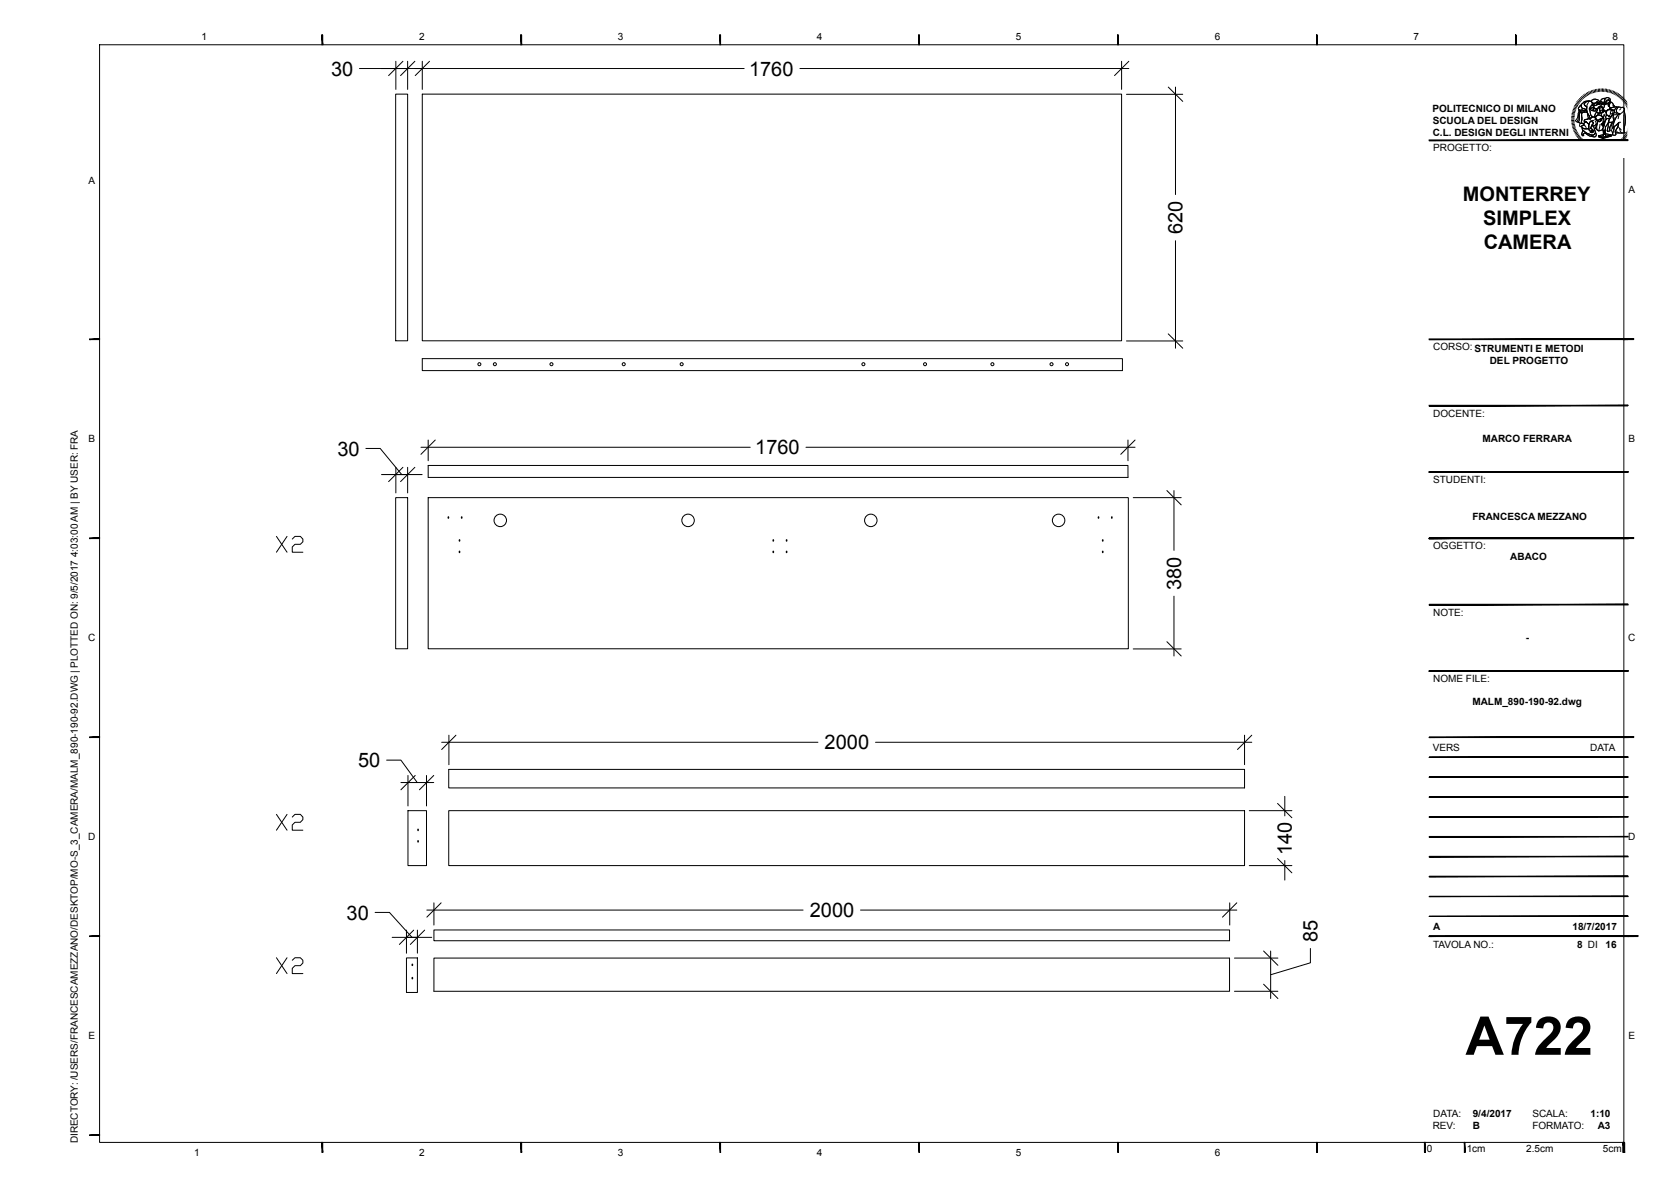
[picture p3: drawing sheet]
<svg xmlns="http://www.w3.org/2000/svg" width="420mm" height="297mm" viewBox="0 0 420 297" stroke-linecap="round" stroke-linejoin="round" font-family="sans-serif">
<g fill="none" stroke="#000" stroke-width=".25">
<path d="M25 11.3h383.1v275.8h-383.1zM90.4 17.2h9.1M99.5 17.2h3h-3M99.5 15.4v7.1M101.3 15.4l-3.6 3.6M102.5 15.4v7.1M102.5 17.2h84.5M104.3 15.4l-3.6 3.6M106.1 15.4v7.1M108 15.4l-3.6 3.6M201.1 17.2h82.6M281.9 15.4v7.1"/>
<path d="M283.7 15.4l-3.6 3.6M99.5 23.7h3v61.9h-3zM106.1 23.7h175.8v61.9h-175.8zM283.1 23.7h14.2M293.6 21.9l3.7 3.6M295.5 21.9v27M395 29.6h.7M395 29.9h.7M395 29.2l.7 .1M395.1 28.9h.6M395.1 28.5l.7 .1M395.2 28.2l.6 .1"/>
<path d="M395.3 27.8l.6 .2M395.4 27.5l.6 .2M395.5 27.2l.6 .2M395.7 26.8l.6 .3M395.7 30.3h-.7M395.7 30.6h-.7M395.7 30.9l-.6 .1M395.8 26.5l.6 .3M395.8 31.2l-.7 .2M395.8 31.6l-.6 .1M395.9 31.9l-.6 .1M396 26.2l.5 .3"/>
<path d="M396 32.2l-.6 .2M396.1 32.5l-.6 .2M396.2 25.9l.5 .3M396.3 32.8l-.7 .3M396.3 25.6l.6 .4M396.4 33.1l-.6 .3M396.5 33.3l-.5 .4M396.5 25.3l.6 .4M396.7 33.6l-.6 .4M396.8 25l.5 .5M396.8 27.6h.9l.5 .3 .6-.4 .1 .6h-1.8zM396.9 27.5v.5"/>
<path d="M396.9 33.9l-.6 .4M397 24.8l.5 .4M397.1 28.1h-.1a1.96 1.96 0 0 0-.3 1.8l-.4 .7 .4 .2M397.1 34.2l-.6 .4M397.1 26.6l.4-.3a.82 .82 0 0 0 .9 1.1l.3 .1-.5 .4-.5-.3-.5 .1a.45 .45 0 0 1-.5-.3 .45 .45 0 0 1 .3-.5zM397.2 28.2h.5l-.2 .6v2.2l-.8-.3 .2-.4 .1-1.7zM397.3 24.5l.4 .5M397.3 34.4l-.5 .5M397.3 28.1l-.1 .1a1.75 1.75 0 0 0-.2 1.5l-.3 1.1 .7 .2M397.5 26.3l-.2 .1a.81 .81 0 0 0-.3 1.3l.7-.1 .5 .3 .6-.4M397.5 34.7l-.5 .4M397.5 24.2l.5 .6"/>
<path d="M397.6 31.7a.78 .78 0 0 0 .8 .7l.9-.2M397.6 26a1.89 1.89 0 0 1 1.9-.6 .98 .98 0 0 0-1.2 1l.5 .3v.8l-.5-.1a.8 .8 0 0 1-.8-.5 .8 .8 0 0 1 .1-.9zM397.7 32l.7 .4 .9-.2 .1 .5 .4 .3-.1 .2 .2-.2 .2 .3v-.5l.3 .5-.2-.5 .4 .2-.5-.5a.48 .48 0 0 1-.3-.5 .48 .48 0 0 1 .3-.4h.1a1.26 1.26 0 0 1 .7 1.3 .76 .76 0 0 1-.1 .9 .76 .76 0 0 1-.9 .1 3.9 3.9 0 0 1-2.3-1.6zM397.7 32.1h-.1a2.85 2.85 0 0 0 2.2 1.8l.6 .3M397.7 28.2l1.2-.1 .5 1.3a.69 .69 0 0 1-.8 .6 .38 .38 0 0 0-.4 .3 .38 .38 0 0 0 .2 .4l-.4 .4a.85 .85 0 0 1-.4-1.3l-.1-1zM397.7 28.2l-.2 .6 .1 2.1M397.7 34.9l-.5 .5M397.8 32.8l1.6 .9a1.03 1.03 0 0 0 1.6-.4 .66 .66 0 0 1 .1 1 .66 .66 0 0 1-1 0l-1-.4a.81 .81 0 0 0-1.2-.3l.1 .4a.27 .27 0 0 1-.3 .1 .27 .27 0 0 1-.1-.3zM397.8 32.7v.3a.66 .66 0 0 0 .1 1.1l.2-.1-.2-.2a.51 .51 0 0 1 .4-.3 .51 .51 0 0 1 .5 .2l.6 .4a1.71 1.71 0 0 0 1.8 .1l-.2-.9M397.8 24l.4 .5M397.9 35.1l-.4 .5M398 31.2l-.1-.1a.53 .53 0 0 0-.8 .2l-.1 .3a.51 .51 0 0 0 .9-.1 .51 .51 0 0 1 .7 .4l.1 .1"/>
<path d="M398.1 23.8l.4 .5M398.2 35.3l-.4 .6M398.2 30.2l1.2-.5 .4 .2a.54 .54 0 0 1 .9-.4l.3 .1a1.11 1.11 0 0 1 .4 1.3 1.11 1.11 0 0 1-1.2 .7l-.1-.1 .1-.3 .3-.1a.53 .53 0 0 0-.2-.5 .53 .53 0 0 0-.6 0l-.4 .6-.6-.6h-.5zM398.2 30.9l.5-.3a1.29 1.29 0 0 1 .6 1.6 1.3 1.3 0 0 1-1.7-.4l-.1-.1 .7-.3-.2-.2zM398.3 25.9a1.01 1.01 0 0 1 1.1-.5 1.01 1.01 0 0 1 .8 .8l-.2 .4a1.88 1.88 0 0 0 .4 2.7v.1a.53 .53 0 0 0-.7 .5 .4 .4 0 0 1-.3-.2 .4 .4 0 0 1 .1-.5l-.6-1.1-.1-1.4h-.3l-.3-.5zM398.4 23.6l.3 .6M398.5 35.5l-.5 .6M398.6 30.5l.7 .7M398.7 30.6a.59 .59 0 0 0-.5 .8M398.7 27.5l-.4-.1a.78 .78 0 0 1-.8-.5 .78 .78 0 0 1 .3-1 1.67 1.67 0 0 1 2.4-.1v.4l-.2 .4a1.88 1.88 0 0 0 .4 2.7l-.5 .2M398.7 23.4l.3 .6M398.7 35.8l-.4 .5"/>
<path d="M398.9 28.1h-1.6a.52 .52 0 0 0-.6 .1 .52 .52 0 0 0-.1 .6l-.1 .8-.5 .7 .3 .3M399 28.5l.3 1.3M399 23.2l.3 .6M399 35.9l-.4 .6M399.3 25.7a2.79 2.79 0 0 0-.1 3l.3 .5a.37 .37 0 0 0-.1 .5 .37 .37 0 0 0 .4 .2l.1-.4M399.3 36.1l-.3 .6M399.3 23.1l.3 .6M399.4 29.7l-.5 .3a.46 .46 0 0 0-.6 .1 .46 .46 0 0 0 .1 .6M399.5 25.4a.98 .98 0 0 0-1.2 1l.5 .3M399.6 36.2l-.3 .7M399.6 22.9l.3 .6M399.7 30.6a.46 .46 0 0 1 .6 0 .46 .46 0 0 1 .1 .5l-.3 .5a.55 .55 0 0 0-.2 .6 .55 .55 0 0 0 .4 .4l.3 .3-.4-.1 .2 .5-.3-.5 .1 .5-.3-.3-.2 .2 .1-.1a1.67 1.67 0 0 1-.2-2.3z"/>
<path d="M399.7 30.6a.56 .56 0 0 1 .8 .5l-.3 .1-.1 .4a.55 .55 0 0 0-.2 .6 .55 .55 0 0 0 .4 .4l.3 .3-.4-.1 .2 .5-.3-.5 .1 .5-.3-.3-.2 .2 .1-.1a1.82 1.82 0 0 1-.1-2.5zM399.8 27.3l.7-.3 .3 .2a.31 .31 0 0 0-.4 .2 .31 .31 0 0 0 .2 .4h-.1a.6 .6 0 0 1-.7-.5zM399.8 26.7l.9-.4-.1 .4a.77 .77 0 0 1-.8 .6l-.3 .1zM399.8 27.3a.57 .57 0 0 0 .8 .5M399.8 36.4l-.2 .6M399.9 25.5a1.12 1.12 0 0 1 1.1-.6 1.12 1.12 0 0 1 .9 .8h-.2a.47 .47 0 0 0-.8 .2l-.5 .1-.2-.2M400 22.8l.2 .6M400.1 25.2a1.27 1.27 0 0 1 1.9 .4l-.2 .2-.4-.2a.76 .76 0 0 1-.8 .3 .76 .76 0 0 1-.6-.6zM400.1 36.5l-.2 .6M400.2 25.8l.6 .2 .5-.3 .1-.2 .3 .2-.3 .6a.44 .44 0 0 1-.7 .1h-.6zM400.3 22.7l.2 .6M400.4 29.4l.7 .3a.96 .96 0 0 1 0 1.6"/>
<path d="M400.5 27.3h.9l-.3 .1a.34 .34 0 0 1 0 .4 .34 .34 0 0 1-.3 .1l-.4-.2zM400.5 31.7l.2 .6a1.06 1.06 0 0 1-.2 1.6h-.5M400.5 36.6l-.2 .6M400.6 27l.2 .2M400.6 26.7a.77 .77 0 0 1-.8 .6l-.3 .1M400.6 30.3l-.8 .1M400.7 22.6l.1 .6M400.7 26.4l-.3 .5M400.8 29.9l.8 .4M400.8 36.7l-.2 .6M400.9 27.3h.5l-.3 .1a.34 .34 0 0 1 0 .4 .34 .34 0 0 1-.3 .1 .38 .38 0 0 1-.4-.3 .38 .38 0 0 1 .3-.4l.2 .1-.2 .1M400.9 30.4a.7 .7 0 0 1 .2 .9 .7 .7 0 0 1-1 .2"/>
<path d="M401 29.6a.94 .94 0 0 1 .7-.8 .94 .94 0 0 1 1 .4l.2 .6-1.4 .4 .2 .3a.82 .82 0 0 0 1-.7l.2-.1-.2-.4-.6-.4h-.6l-.5 .7-.2-.1v-.5l.5-.8 .2 .2h1.1l.2-.3a.28 .28 0 0 0 .4-.1 .28 .28 0 0 0-.1-.3l.6 .2 .1 1a.53 .53 0 0 0 0 .9l-.4 .7-.5 .2-.1 .5h-.3l.3 .3 .2-.1-.1 .4 .3-.2-.1 .2a1 1 0 0 1-1 1.1 1 1 0 0 1-1-1l.2-.3 .2-1.1M401 29.3l.6-.4h.6l.4 .3 .3 .5-.5 .1-1 .5zM401 32.2l.8 .7M401 22.5l.1 .6M401.1 36.8l-.2 .7M401.2 26.3v.1M401.3 25.9l.2 .1M401.3 31.6l.1 .9M401.3 28.2a1.28 1.28 0 0 0-.5 1.3M401.3 22.4l.2 .7M401.4 25.9l-.1 .1M401.4 30.2l1.2-.4a.62 .62 0 0 1-.4 .7 .62 .62 0 0 1-.8-.3z"/>
<path d="M401.4 36.8l-.1 .7M401.5 31l-.3 .9-.4 .5M401.7 26.1l.9-.2 .1 .3a.44 .44 0 0 1-.4 .2 .44 .44 0 0 1-.4-.2zM401.7 27a.84 .84 0 0 1 1-.2 .84 .84 0 0 1 .4 .9 .25 .25 0 0 1 0 .3 .25 .25 0 0 1-.3 .1l-.1-.3a.53 .53 0 0 0 0-.8 .53 .53 0 0 0-.8 .1l.2 .5a.47 .47 0 0 1 0 .7 .47 .47 0 0 1-.7 0 .47 .47 0 0 1 .1-.7zM401.7 25.8l-.3 .5a.44 .44 0 0 1-.7 .1l-.6 .1M401.7 22.3l.1 .7M401.8 36.9l-.2 .6M401.8 34.1l2-.5 1.2 .3-2.1 .6zM401.8 34.1l1.1 .4v.3l-1.1-.4zM402.1 26.9a.8 .8 0 0 1 .8 .3 .8 .8 0 0 1 0 .9l-.3 .3h-.5l-.2-1.3zM402.1 22.3v.7M402.1 36.9l-.1 .7"/>
<path d="M402.1 31.3l-.3 1.6 1.1-.2M402.1 25.9a.41 .41 0 0 1 .6-.3 .41 .41 0 0 1 .2 .6h-.2M402.1 30.4h.1M402.2 25.6a.49 .49 0 0 1 .5 .1 .49 .49 0 0 1 .2 .5h-.2l-.1-.3-.1 .2-.4-.2zM402.2 30l.1 .1M402.2 30.3h.1M402.3 30.1h.1M402.3 27.1v.1M402.4 27.1l-.2 .1M402.4 36.9l-.1 .7M402.4 22.3v.7M402.5 26.1l-.4-.2-.4 .2 .5 .3a.27 .27 0 0 0 .4-.1 .27 .27 0 0 0 0-.4v.3"/>
<path d="M402.5 31.1l.3 .1 .1-.5 .5-.2-.4 1.3v-.4l-.2 .1-.3-.2zM402.5 28.4v.7M402.6 29.9l-.1 .4a.56 .56 0 0 1-.9 0M402.6 27l.3 .2-.2 .1M402.7 27.1a.41 .41 0 0 0-.6-.2 .41 .41 0 0 0 0 .6v.1a.48 .48 0 0 1 .1 .6 .48 .48 0 0 1-.6 .2 .51 .51 0 0 1-.1-.8l.1-.3a.75 .75 0 0 1 .8-.6 .75 .75 0 0 1 .7 .8v.2a.28 .28 0 0 1 0 .3 .28 .28 0 0 1-.2 .1l-.2-.3M402.7 36.9v.7M402.8 22.3v.7M402.9 27.4l-.3 .1M402.9 27.3v.4l-.2 .1h-.6M402.9 28.1l-.2 .2-.6 .1M402.9 34.5l2.1-.6v.3l-2.1 .6zM402.9 34.5v.3"/>
<path d="M403 26.2l.2-.1v.3l-.2 .9M403 30.6h.1M403 31.3l-.1 .4 .3-.1M403 36.9l.1 .7M403.1 25.7l.1 .4M403.1 27.7l-.1-.5a.91 .91 0 0 0 .1-1.2l-.1 .2-.3-.5a.45 .45 0 0 1-.4-.6 .45 .45 0 0 1 .6-.3h.6l-.3 .7 .2 .8 .1-.1 .1-.4a.39 .39 0 0 0 .3 .4 .39 .39 0 0 0 .4-.2v.7l.2-.2 .3 .7-1.1 .7M403.1 22.3v.7M403.2 31l-.1 .2-.1-.1M403.2 28.7l-.2 1.3M403.2 27.9l.5 .2M403.2 32.8l.2-.1 .2 1-.3-.5-.3 .7zM403.3 29.9l-.4 .4v.4"/>
<path d="M403.4 36.9v.7M403.4 30.5l-.5 .2-.1 .5h-.3l.3 .3 .2-.1M403.4 28.8l-.4 .8M403.5 24.8h-.5a.6 .6 0 0 0-.6 .7M403.5 22.3l-.1 .7M403.6 24.7a.86 .86 0 0 1 1 .1 .86 .86 0 0 1 .1 1.1l-.4 .8v-.7l.3-.4-.3-.5a1.11 1.11 0 0 0-.9 1.2l-.2-.8zM403.6 25.8a.39 .39 0 0 0 .3 .4 .39 .39 0 0 0 .4-.2M403.6 24.7a.84 .84 0 0 1 1 .2 .84 .84 0 0 1 0 1l-.3 .8v-.7l.3-.4-.3-.5a1.11 1.11 0 0 0-.9 1.2l-.2-.8zM403.7 36.9l.1 .6M403.7 27.9l.9-.4 .5 .1a.6 .6 0 0 1 .6 .3 .6 .6 0 0 1-.1 .6l-.1 .2a1.05 1.05 0 0 1-1.1 .6 1.18 1.18 0 0 1-.7-1.4zM403.7 25.3l.6-.3 .3 .6-.3 .4a.41 .41 0 0 1-.6 0 .41 .41 0 0 1 0-.5zM403.7 25.5l.3 .1"/>
<path d="M403.8 29.8l.8-.1-.3 1.2-.8 1v.7l-.3 .2-.2 .5a2.63 2.63 0 0 1 .3-2.2zM403.8 29.9l-.6 1.4a2.17 2.17 0 0 0-.2 2l.2-.5 .2-.1 .2 1.4-.3-.9-.4 1 .1-.9M403.8 26h.2M403.8 28.9a.53 .53 0 0 0 0 .9l.8-.1 .5-.6M403.8 22.4l-.1 .7M403.9 25.6h-.1M403.9 25.9h.1M404 36.8l.1 .7M404.2 22.5l-.2 .6M404.3 25.8h.1M404.3 30.8l.8-.1-.3 .9a1 1 0 0 0-.1 1.2l-.3 .2-.4-.2zM404.3 36.7l.2 .7"/>
<path d="M404.5 26.5l.3 .7M404.5 29h.1M404.5 27.4l1.1-.5h.8l-.6 .9zM404.5 22.6l-.1 .6M404.6 29.7l-.3 1.2-.8 1-.1 .9M404.6 36.7l.2 .6M404.7 28.9l-.3 .1M404.7 25.6l.6 .3 .6 .9-.9 .3a.74 .74 0 0 1-.3-1.2zM404.7 25.6l.6 .3 .3 .6M404.7 29.2l-.1 .1M404.9 22.6l-.2 .7M404.9 36.6l.3 .6"/>
<path d="M405 33.9v.3l-2.1 .6-1.1-.4v-.3M405.1 30.8l-.2 .7a.96 .96 0 0 0-.2 1.3l-.3 .2-.4-.2 .2-1.9M405.2 28.9l.2-.1 .2 .1-.2 1.8-1.1 .2 .3-1.2zM405.2 22.8l-.2 .6M405.3 28.6l-.1 .4M405.3 36.4l.2 .7M405.3 26.4l.6 .4M405.3 27.6l.4 .2 .1 .3M405.4 30.7l-1.1 .2M405.4 32.1v.2l.2 .2M405.6 28.9l-.2 1.7a2.24 2.24 0 0 0 0 2.7M405.6 22.9l-.3 .6"/>
<path d="M405.6 36.3l.2 .6M405.7 31.8l1.1-1-.5 1.6a.93 .93 0 0 0-.1 1.3l-.5 .3a.32 .32 0 0 1-.4-.1 .32 .32 0 0 1 .1-.4zM405.8 27.8a1.06 1.06 0 0 1 1.7-.8 .56 .56 0 0 1 .7 .2 .56 .56 0 0 1-.2 .8 1.25 1.25 0 0 1-1.1 .7 1.25 1.25 0 0 1-1.1-.6M405.8 28.1a2.13 2.13 0 0 1-1.3 1.3l-.2-.1a.85 .85 0 0 1-.5-1.1 .85 .85 0 0 1 1.2-.5l-.2 1a.6 .6 0 0 0 .6-.6 .6 .6 0 0 0-.6-.6l-.8 .1-.3 .5v.3M405.8 36.2l.4 .6M405.9 29.6v.5M405.9 23l-.3 .7M406.1 36l.4 .6M406.2 23.2l-.3 .6M406.3 28.8l-.9 .1M406.3 33l.6 .4M406.4 35.8l.3 .6"/>
<path d="M406.5 23.4l-.3 .6M406.5 26.9l-1.1 .1-.9 .4M406.7 31.8l.8 .9M406.7 35.7l.3 .5M406.7 28.7a6.6 6.6 0 0 0-1.3 3.5l1.4-1.4 .5-.1M406.8 26.9l.7 .2a.53 .53 0 0 1 .6 .1 .53 .53 0 0 1 .1 .6l.3 1.6v1.7a1.88 1.88 0 0 0 0 2.2h-2.5v-.4l.7-1.4 .1-.7-1.4 1.4a6.6 6.6 0 0 1 1.3-3.5l.5-.1a.93 .93 0 0 1-.9-.7 .93 .93 0 0 1 .5-1zM406.8 26.9a.91 .91 0 0 0-.5 1.1 .91 .91 0 0 0 .9 .6M406.8 23.5l-.3 .6M406.9 30.8l-.4 1.3a1.22 1.22 0 0 0-.4 1.5l.1 .1-.3 .3-.6-.1 .4-2.1M406.9 35.5l.4 .5M407 28.8l-.3 1M407.1 32.2a1.09 1.09 0 0 0 .7 1.2"/>
<path d="M407.1 23.7l-.4 .6M407.2 35.3l.4 .5M407.3 27.3l-.2 .3M407.4 24l-.4 .5M407.4 35l.5 .5M407.6 34.8l.5 .5M407.7 24.2l-.5 .5M407.9 34.6l.5 .4M407.9 24.4l-.4 .5M408.1 34.3l.5 .4M408.1 28.9l.1 3.3M408.2 27.8a8.6 8.6 0 0 1 0 4.8l.3 .7h-2.5"/>
<path d="M408.2 24.7l-.5 .4M408.3 34.1l.5 .3M408.4 25l-.5 .4M408.5 33.8l.5 .4M408.7 25.2l-.6 .4M408.7 33.5l.5 .4M408.8 33.2l.6 .4M408.9 25.5l-.6 .4M409 33l.5 .2M409.1 25.8l-.6 .4M409.1 32.7l.6 .2M409.2 32.3l.6 .3"/>
<path d="M409.2 26.1l-.5 .3M409.3 32l.7 .2M409.4 31.7l.7 .2M409.4 26.4l-.6 .3M409.5 31.4l.6 .1M409.5 31.1l.7 .1M409.6 26.7l-.6 .3M409.6 30.8l.7 .1M409.6 30.4l.7 .1M409.6 30.2h.7M409.7 27.1l-.6 .2M409.8 27.4l-.6 .2"/>
<path d="M410 27.7l-.7 .2M410.1 28.1l-.7 .2M410.1 28.4l-.6 .2M410.2 28.8l-.7 .1M410.3 29.5h-.7M410.3 29.2h-.7M410.3 29.8l-.7 .1M295.5 60.5v27M106.1 90.1h176v3h-176zM283.1 85.7h14.2M293.6 83.9l3.7 3.6M92 112.7h3.6l5.4 6.5"/>
<path d="M95.9 119.2h3.6M99.5 119.2h3h-3M99.5 117.4v6.5M101.3 117.4l-3.6 3.6M102.5 117.4v6.5M102.5 119.2h3.6M104.3 117.4l-3.6 3.6M105.8 112.4h82.8M107.6 117h175.9v3h-175.9zM107.6 110.6v5.2M109.4 110.6l-3.6 3.6M202.6 112.4h82.7"/>
<path d="M283.5 110.6v5.2M285.3 110.6l-3.6 3.6M69.5 134.8l2.6 4M72.1 134.8l-2.6 4M73.5 135.5l.6-.7h1.4l.6 .7v.6l-.6 .7h-1.4l-.6 .6v1.4h2.6M99.5 125h3v38h-3zM107.6 125h176v38h-176zM284.8 125h12.1M293.3 123.3l3.6 3.6M295.1 123.3v15M295.1 149.8v15M284.8 163.1h12.1"/>
<path d="M293.3 161.2l3.6 3.6M97.2 191h3.6l4.1 5.6M100.8 196.6h8.2M102.5 194.8v7.7M104.4 194.8l-3.6 3.6M107.2 194.8v7.7M109 194.8l-3.6 3.6M111 186.5h94.6M112.8 193.3h200v4.7h-200zM112.8 184.7v7.4M114.6 184.7l-3.6 3.6M220.1 186.5h94.5"/>
<path d="M312.8 184.7v7.4M314.6 184.7l-3.6 3.6M69.5 204.6l2.6 4M72.1 204.6l-2.6 4M73.5 205.3l.6-.7h1.4l.6 .7v.6l-.6 .7h-1.4l-.6 .7v1.3h2.6M102.5 203.7h4.7v13.8h-4.7zM112.8 203.7h200v13.8h-200zM314 203.7h10.7M314 217.5h10.7M321.1 201.9l3.6 3.6M321.1 215.7l3.6 3.6M322.9 200.1v4.9"/>
<path d="M322.9 216.2v4.9M94.3 229.3h3.6l5.7 6.2M98.6 235.5h3.6M102.2 235.5h2.7h-2.7M102.2 233.7v5.8M104 233.7l-3.6 3.6M104.9 233.7v5.8M104.9 235.5h3.6M106.7 233.7l-3.6 3.6M107.3 228.7h94.6M109.1 233.7h199.9v2.7h-199.9zM109.1 226.9v5.5"/>
<path d="M110.9 226.9l-3.6 3.6M216.3 228.7h94.6M309.1 226.9v5.5M310.9 226.9l-3.6 3.6M317.6 239l3.6 3.6M319.4 239v11.9M329.4 238.3v3.6l-10 3M69.5 240.7l2.6 3.9M72.1 240.7l-2.6 3.9M73.5 241.3l.6-.6h1.4l.6 .6v.7l-.6 .6h-1.4l-.6 .7v1.3h2.6M102.2 240.7h2.7v8.7h-2.7zM109.1 240.7h199.9v8.4h-199.9z"/>
<path d="M310.3 240.7h10.9M310.3 249.1h10.9M317.6 247.3l3.6 3.6"/>
<circle cx="120.5" cy="91.5" r=".38"/>
<circle cx="124.4" cy="91.5" r=".38"/>
<circle cx="138.6" cy="91.5" r=".38"/>
<circle cx="156.8" cy="91.5" r=".38"/>
<circle cx="171.3" cy="91.5" r=".38"/>
<circle cx="217" cy="91.5" r=".38"/>
<circle cx="232.5" cy="91.5" r=".38"/>
<circle cx="249.4" cy="91.5" r=".38"/>
<circle cx="264.3" cy="91.5" r=".38"/>
<circle cx="268.2" cy="91.5" r=".38"/>
<circle cx="125.7" cy="130.8" r="1.57"/>
<circle cx="172.9" cy="130.8" r="1.57"/>
<circle cx="218.9" cy="130.8" r="1.57"/>
<circle cx="266.1" cy="130.8" r="1.57"/>
</g>
<g fill="#000">
<circle cx="112.7" cy="130.2" r=".21"/>
<circle cx="115.5" cy="135.9" r=".21"/>
<circle cx="115.5" cy="138.8" r=".21"/>
<circle cx="116" cy="130.2" r=".21"/>
<circle cx="194.4" cy="138.8" r=".21"/>
<circle cx="194.4" cy="135.9" r=".21"/>
<circle cx="197.7" cy="138.8" r=".21"/>
<circle cx="197.7" cy="135.9" r=".21"/>
<circle cx="276.1" cy="130.2" r=".21"/>
<circle cx="277.2" cy="135.9" r=".21"/>
<circle cx="277.2" cy="138.8" r=".21"/>
<circle cx="279.5" cy="130.2" r=".21"/>
<circle cx="105.1" cy="208.7" r=".21"/>
<circle cx="105.1" cy="211.5" r=".21"/>
<circle cx="103.6" cy="242.6" r=".21"/>
<circle cx="103.6" cy="245.9" r=".21"/>
</g>
<g fill="#000" stroke="#000" stroke-width=".25">
<path d="M80.9 8.8l.2 2.5v-2.5zM80.9 8.8l.2 2.5h-.2z"/>
<path d="M130.9 8.8l.2 2.5v-2.5zM130.9 8.8l.2 2.5h-.2z"/>
<path d="M180.9 8.8l.2 2.5v-2.5zM180.9 8.8l.2 2.5h-.2z"/>
<path d="M230.9 8.8l.2 2.5v-2.5zM230.9 8.8l.2 2.5h-.2z"/>
<path d="M280.9 8.8l.2 2.5v-2.5zM280.9 8.8l.2 2.5h-.2z"/>
<path d="M330.9 8.8l.2 2.5v-2.5zM330.9 8.8l.2 2.5h-.2z"/>
<path d="M380.9 8.8l.2 2.5v-2.5zM380.9 8.8l.2 2.5h-.2z"/>
<path d="M359.2 35.3h50v-.1zM359.2 35.2h50l-50 .1z"/>
<path d="M22.5 85.3h2.5v-.1zM22.5 85.2h2.5l-2.5 .1z"/>
<path d="M359.2 85.3h50v-.1zM359.2 85.2h50l-50 .1z"/>
<path d="M408.1 85.3h2.5v-.1zM408.1 85.2h2.5l-2.5 .1z"/>
<path d="M359.2 118.5v.2l50-.2zM359.2 118.7l50-.2v.2z"/>
<path d="M359.2 102h50v-.2zM359.2 101.8h50l-50 .2z"/>
<path d="M359.2 118.7h50v-.2zM359.2 118.5h50l-50 .2z"/>
<path d="M22.5 135.3h2.5v-.1zM22.5 135.2h2.5l-2.5 .1z"/>
<path d="M359.2 135.2v.1l50-.1zM359.2 135.3l50-.1v.1z"/>
<path d="M359.2 135.2v.1l50-.1zM359.2 135.3l50-.1v.1z"/>
<path d="M359.2 135.2v.1l50-.1zM359.2 135.3l50-.1v.1z"/>
<path d="M359.2 135.2v.1l50-.1zM359.2 135.3l50-.1v.1z"/>
<path d="M408.1 135.3h2.5v-.1zM408.1 135.2h2.5l-2.5 .1z"/>
<path d="M359.2 151.8v.2l50-.2zM359.2 152l50-.2v.2z"/>
<path d="M359.2 168.5v.2l50-.2zM359.2 168.7l50-.2v.2z"/>
<path d="M359.2 168.5v.2l50-.2zM359.2 168.7l50-.2v.2z"/>
<path d="M22.5 185.3h2.5v-.1zM22.5 185.2h2.5l-2.5 .1z"/>
<path d="M359.2 195.2v.1l50-.1zM359.2 195.3l50-.1v.1z"/>
<path d="M359.2 190.2v.1l50-.1zM359.2 190.3l50-.1v.1z"/>
<path d="M359.2 185.2v.1l50-.1zM359.2 185.3l50-.1v.1z"/>
<path d="M408.1 185.3h2.5v-.1zM408.1 185.2h2.5l-2.5 .1z"/>
<path d="M359.2 215.2v.1l50-.1zM359.2 215.3l50-.1v.1z"/>
<path d="M359.2 210.2v.1l50-.1zM359.2 210.3l50-.1v.1z"/>
<path d="M359.2 205.2v.1l50-.1zM359.2 205.3l50-.1v.1z"/>
<path d="M359.2 200.2v.1l50-.1zM359.2 200.3l50-.1v.1z"/>
<path d="M22.5 235.3h2.5v-.1zM22.5 235.2h2.5l-2.5 .1z"/>
<path d="M359.2 235.2v.1l50-.1zM359.2 235.3l50-.1v.1z"/>
<path d="M359.2 235.2v.1l50-.1zM359.2 235.3l50-.1v.1z"/>
<path d="M359.2 230.2h50zM359.2 230.3l50-.1z"/>
<path d="M359.2 225.2h50zM359.2 225.3l50-.1z"/>
<path d="M359.2 220.2v.1l50-.1zM359.2 220.3l50-.1v.1z"/>
<path d="M408.1 235.3h2.5v-.1zM408.1 235.2h2.5l-2.5 .1z"/>
<path d="M409.2 235.3h2.5v-.1zM409.2 235.2h2.5l-2.5 .1z"/>
<path d="M409.2 235.3h2.5v-.1zM409.2 235.2h2.5l-2.5 .1z"/>
<path d="M22.5 285.3h2.5v-.2zM22.5 285.1h2.5l-2.5 .2z"/>
<path d="M80.9 287.1l.2 2.4v-2.4zM80.9 287.1l.2 2.4h-.2z"/>
<path d="M130.9 287.1l.2 2.4v-2.4zM130.9 287.1l.2 2.4h-.2z"/>
<path d="M180.9 287.1l.2 2.4v-2.4zM180.9 287.1l.2 2.4h-.2z"/>
<path d="M230.9 287.1l.2 2.4v-2.4zM230.9 287.1l.2 2.4h-.2z"/>
<path d="M280.9 287.1l.2 2.4v-2.4zM280.9 287.1l.2 2.4h-.2z"/>
<path d="M330.9 287.1l.2 2.4v-2.4zM330.9 287.1l.2 2.4h-.2z"/>
<path d="M358 287.1v2.4h.2zM358 287.1h.2v2.4z"/>
<path d="M368.1 287.1l.1 2.4v-2.4zM368.1 287.1l.1 2.4h-.1z"/>
<path d="M408.1 287.1l.1 2.4v-2.4zM408.1 287.1l.1 2.4h-.1z"/>
<path d="M407.9 287.1l.5 2.4v-2.4zM407.9 287.1l.5 2.4h-.5z"/>
</g>
<g fill="#fff" stroke="#fff" stroke-width=".25">
<path d="M384.2 35.3l30.8 4.3h-30.8z"/>
<path d="M384.2 35.3h25l5.8 4.3z"/>
<path d="M409.2 20.7h5.8l-5.8 14.6z"/>
<path d="M415 20.7v18.9l-5.8-4.3z"/>
<path d="M320.7 206.4v8.4h4.4zM320.7 206.4h4.4v8.4z"/>
<path d="M327.2 231v5.9h4.3zM327.2 231h4.3v5.9z"/>
<path d="M292.9 139.7v8.7h4.4zM292.9 139.7h4.4v8.7z"/>
<path d="M293.3 50.3v8.7h4.4zM293.3 50.3h4.4v8.7z"/>
<path d="M203.3 226.5v4.3l11.6-4.3zM203.3 230.8l11.6-4.3v4.3z"/>
<path d="M87 227.1v4.4l5.8-4.4zM87 231.5l5.8-4.4v4.4z"/>
<path d="M89.9 188.8v4.4l5.8-4.4zM89.9 193.2l5.8-4.4v4.4z"/>
<path d="M207 184.4v4.3l11.6-4.3zM207 188.7l11.6-4.3v4.3z"/>
<path d="M84.7 110.5v4.3l5.8-4.3zM84.7 114.8l5.8-4.3v4.3z"/>
<path d="M190 110.2v4.3l11.1-4.3zM190 114.5l11.1-4.3v4.3z"/>
<path d="M188.5 15v4.4l11.1-4.4zM188.5 19.4l11.1-4.4v4.4z"/>
<path d="M83.1 15v4.4l5.8-4.4zM83.1 19.4l5.8-4.4v4.4z"/>
</g>
<path d="M384.2 35.3h25v-14.6h5.8v18.9h-30.8z" fill="none" stroke="#fff" stroke-width=".25"/>
<text font-size="13.4" x="368.4" y="265">A722</text>
<g font-size="5">
<text x="83.2" y="19">30</text>
<text x="188.3" y="19">1760</text>
<text x="367.7" y="50.5">MONTERREY</text>
<text x="297.2" y="58.8" transform="rotate(-90 297.2 58.8)">620</text>
<text x="372.8" y="56.5">SIMPLEX</text>
<text x="372.9" y="62.5">CAMERA</text>
<text x="84.8" y="114.5">30</text>
<text x="189.8" y="114.1">1760</text>
<text x="296.9" y="148.2" transform="rotate(-90 296.9 148.2)">380</text>
<text x="207.3" y="188.3">2000</text>
<text x="90" y="192.8">50</text>
<text x="324.7" y="215" transform="rotate(-90 324.7 215)">140</text>
<text x="87.1" y="231">30</text>
<text x="203.5" y="230.4">2000</text>
<text x="331.1" y="236.8" transform="rotate(-90 331.1 236.8)">85</text>
</g>
<g font-size="2.5">
<text x="50.7" y="10.1">1</text>
<text x="105.3" y="10.1">2</text>
<text x="155.3" y="10.1">3</text>
<text x="205.3" y="10.1">4</text>
<text x="255.3" y="10.1">5</text>
<text x="305.3" y="10.1">6</text>
<text x="355.3" y="10.1">7</text>
<text x="405.3" y="10.1">8</text>
<text x="360.1" y="28.2">POLITECNICO DI MILANO</text>
<text x="360.1" y="31.2">SCUOLA DEL DESIGN</text>
<text x="360.1" y="34.2">C.L. DESIGN DEGLI INTERNI</text>
<text x="360.2" y="38">PROGETTO:</text>
<text x="22.3" y="46.2">A</text>
<text x="409.3" y="48.5">A</text>
<text x="360.2" y="88">CORSO: STRUMENTI E METODI</text>
<text x="374.4" y="91.5">DEL PROGETTO</text>
<text x="360.2" y="104.7">DOCENTE:</text>
<text x="22.3" y="111.2">B</text>
<text x="372.6" y="111.2">MARCO FERRARA</text>
<text x="409.3" y="111.2">B</text>
<text x="360.2" y="121.4">STUDENTI:</text>
<text x="370.1" y="130.8">FRANCESCA MEZZANO</text>
<text x="360.2" y="138">OGGETTO:</text>
<text x="379.6" y="140.7">ABACO</text>
<text x="360.2" y="154.7">NOTE:</text>
<text x="22.2" y="161.2">C</text>
<text x="383.6" y="161.2">-</text>
<text x="409.2" y="161.2">C</text>
<text x="360.2" y="171.4">NOME FILE:</text>
<text x="370.1" y="177.1">MALM_890-190-92.dwg</text>
<text x="360.1" y="188.6">VERS</text>
<text x="399.7" y="188.6">DATA</text>
<text x="22.2" y="211.1">D</text>
<text x="409.2" y="211.1">D</text>
<text x="360.2" y="233.6">A</text>
<text x="395.2" y="233.6">18/7/2017</text>
<text x="360.2" y="238.2">TAVOLA NO.:</text>
<text x="396.4" y="238.2">8 DI</text>
<text x="403.5" y="238.2">16</text>
<text x="22.3" y="261.1">E</text>
<text x="409.3" y="261.1">E</text>
<text x="360.2" y="280.7">DATA:</text>
<text x="370.2" y="280.6">9/4/2017</text>
<text x="385.2" y="280.6">SCALA:</text>
<text x="399.8" y="280.6">1:10</text>
<text x="19.5" y="287.3" transform="rotate(-90 19.5 287.3)">DIRECTORY: /USERS/FRANCESCAMEZZANO/DESKTOP/MO-S_3_CAMERA/MALM_890-190-92.DWG | PLOTTED ON: 9/5/2017 4:03:00 AM | BY USER: FRA</text>
<text x="360.1" y="283.6">REV:</text>
<text x="370.2" y="283.6">B</text>
<text x="385.2" y="283.6">FORMATO:</text>
<text x="401.6" y="283.6">A3</text>
<text x="48.8" y="290.4">1</text>
<text x="105.3" y="290.4">2</text>
<text x="155.3" y="290.4">3</text>
<text x="205.3" y="290.4">4</text>
<text x="255.3" y="290.4">5</text>
<text x="305.3" y="290.4">6</text>
<text x="358.6" y="289.5">0</text>
<text x="368.6" y="289.5">1cm</text>
<text x="383.6" y="289.5">2.5cm</text>
<text x="402.9" y="289.5">5cm</text>
</g>
</svg>
